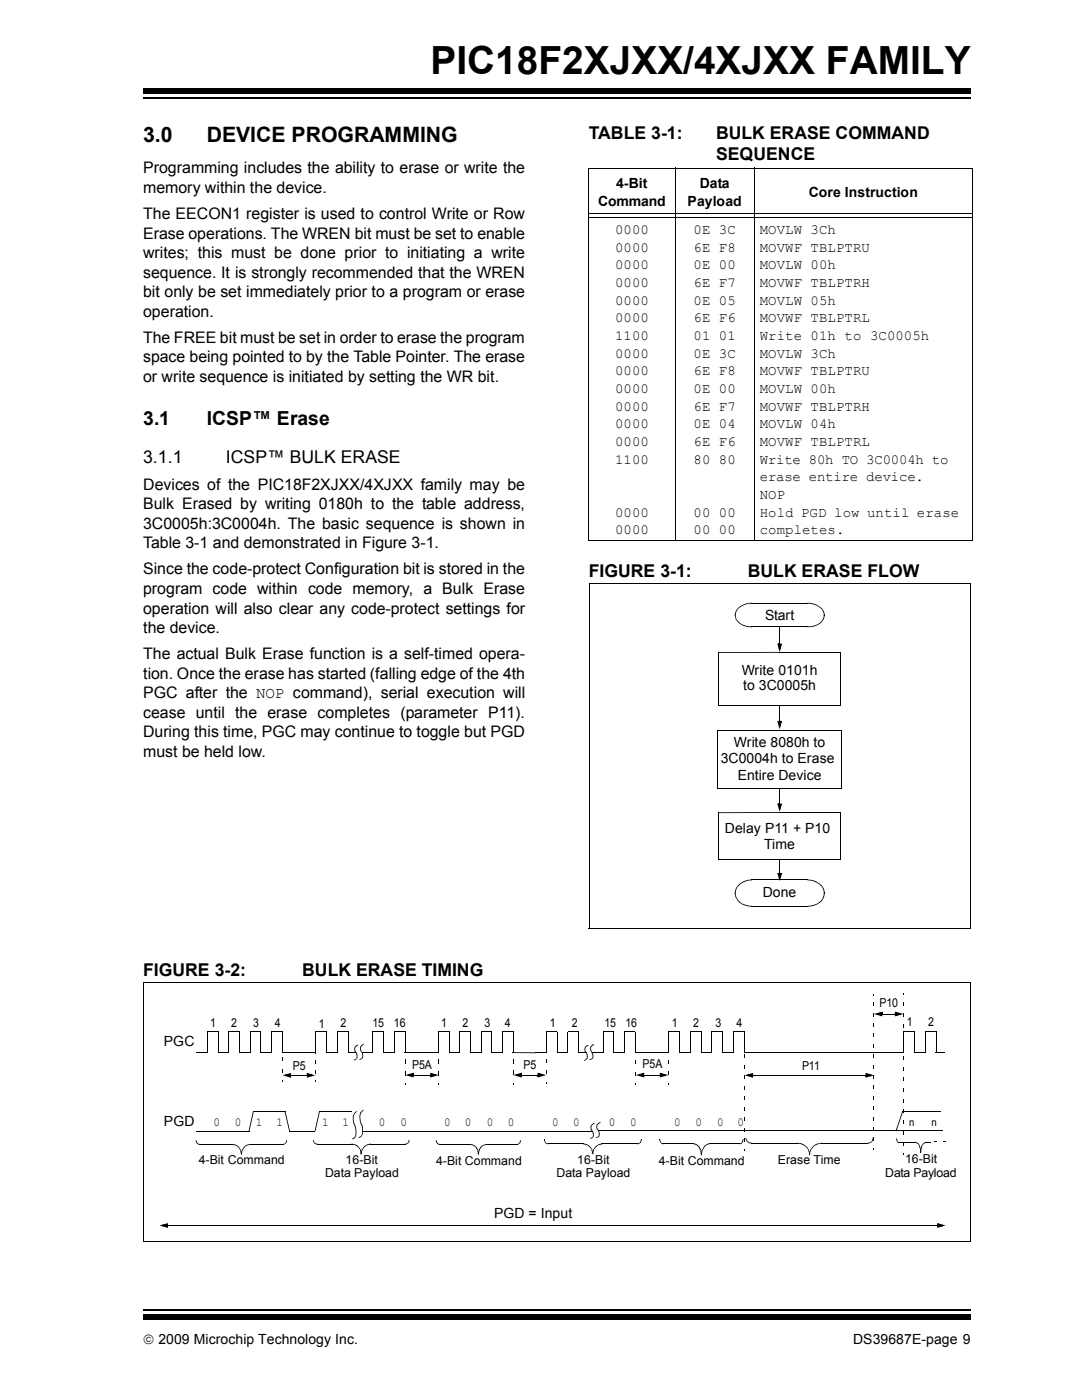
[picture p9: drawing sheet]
<svg xmlns="http://www.w3.org/2000/svg" width="216mm" height="279mm" viewBox="0 0 216 279" stroke-linecap="round" stroke-linejoin="round" font-family="sans-serif">
<path d="M28.6 261.4h165.1" fill="none" stroke="#000" stroke-width=".34"/>
<path d="M28.6 262.4h165.1v1.1h-165.1z" fill="#000"/>
<path d="M28.6 17.3h165.1v3.8h-165.1z" fill="#fff"/>
<path d="M28.6 19.6h165.1" fill="none" stroke="#000" stroke-width=".34"/>
<g fill="#000">
<path d="M28.6 17.7h165.1v1.1h-165.1zM146.6 122.8l.2 .1zM147.2 121.4l1.5-.9 .1 .2-1.5 .8-.5 1.3h-.2l.3-1zM146.6 122.7l.2-.1zM146.6 122.7h.2l.1 .5h-.2zM146.7 123.2h.2l.1 .5h-.1zM148.7 120.5l.7-.2v.2l-.6 .2zM149.4 120.3h.6v.2h-.6zM150 120.3l.1 .2zM150 125l.1 .2zM146.9 123.7l.1-.1 .7 .8 .5 .3 1.8 .3v.2a3.5 3.5 0 0 1-3.1-1.5zM155.3 128.5h.3v.3h-.3z"/>
<path d="M155.1 128.5l.4 .1 .2 .9-.3 .1 .3-1 .3 .1-.4 .1v-.3h.4l-.4 1.6zM161 120.3l.1 .2zM161 125l.1 .2zM161.1 120.3a3.7 3.7 0 0 1 3.2 1.5l-.2 .1-.2-.4-.9-.6-1.2-.4h-.7zM161.1 125h.7v.2h-.7zM161.8 125l.6-.1 .1 .1-.7 .2zM164.1 121.9l.2-.1 .2 .5-.2 .1zM164.4 122.8l.1 .1zM164.4 122.6l.1 .1zM164.3 122.3h.2v.5h-.1zM164.4 122.7h.1a2.59 2.59 0 0 1-2 2.3l-.1-.1 1-.5 .5-.4 .4-.8zM155.3 143.9h.3v.3h-.3z"/>
<path d="M155.1 143.9l.4 .1 .2 .9-.3 .1 .3-1 .3 .1-.4 .1v-.3h.4l-.4 1.7zM146.6 178.3l.2 .1zM147.2 176.8l.9-.8 .6-.3 .1 .2-1.1 .6-.4 .3-.3 .5-.2 1h-.2a2.13 2.13 0 0 1 .6-1.5zM146.6 178.2l.2-.1zM146.6 178.2h.2l.1 .5-.2 .1zM146.7 178.8l.2-.1 .1 .6h-.1zM148.7 175.7l.7-.1v.1l-.6 .2zM149.4 175.6l.6-.1v.2h-.6zM150 175.5l.1 .2zM155.3 174.2h.3v.4h-.3zM155.3 160.4h.3v.3h-.3zM155.1 174.2l.4 .1 .2 .9-.3 .1 .3-1 .3 .1-.4 .2v-.4h.5l-.5 1.6z"/>
<path d="M155.1 160.4l.4 .1 .2 .8-.3 .1 .3-.9 .3 .1-.4 .1v-.3h.5l-.5 1.6zM161 175.5l.1 .2zM161.1 175.5a3.7 3.7 0 0 1 3.2 1.7l-.2 .1-.2-.5-1-.6-1.1-.5h-.7zM164.1 177.3l.2-.1 .2 .5-.2 .1zM164.4 178.3l.1 .1zM164.4 178.1l.1 .1zM164.3 177.7h.2v.6h-.1zM164.4 178.2h.1a2.66 2.66 0 0 1-2 2.5l-.1-.1 .5-.2 1-.7 .4-1zM150 180.8l.1 .1zM146.9 179.3l.1-.1 .7 .9 .5 .3 1.8 .4v.1a3.4 3.4 0 0 1-3.1-1.6zM161 180.8l.1 .1zM161.1 180.8l.7-.1v.2h-.7z"/>
<path d="M161.8 180.7l.6-.1 .1 .1-.7 .2zM174.2 198.3h.1v.4h-.1zM180.2 198.3h.2v.3h-.2zM57.7 214.3h.4v.3h-.4zM56.4 214.6l1.7-.5-.1 .4-.9 .3-.1-.4 1 .3-.1 .3-.2-.4h.4v.5zM61.2 214.1l1.7 .5-1.7 .5 .1-.4 .9-.3 .1 .4-1-.3 .1-.3 .2 .4h-.4zM61.2 214.6h.4v.3h-.4zM62.9 215.6h.2v.4h-.2zM62.9 213.6h.2v.7h-.2zM62.9 211.6h.2v.7h-.2zM62.9 210h.2v.4h-.2zM69.5 210h1.6v.2h-1.6z"/>
<path d="M80.8 216.2h.1v.3h-.1zM80.8 213.8h.1v.8h-.1zM80.8 211.5h.1v.8h-.1zM80.8 209.6h.1v.4h-.1zM82.2 214.3h.3v.3h-.3zM80.9 214.6l1.6-.5-.1 .4-.9 .2-.1-.3 1 .2-.1 .4-.1-.4h.3v.4zM85.9 214.1l1.6 .5-1.6 .4 .1-.4 .9-.2 .1 .3-1-.2 .1-.4 .1 .5h-.3zM85.9 214.6h.3v.2h-.3zM87.4 216.1h.2v.4h-.2zM87.4 213.8h.2v.8h-.2zM87.4 211.4h.2v.8h-.2zM87.4 209.5h.2v.4h-.2z"/>
<path d="M149.9 214.3h.4v.3h-.4zM148.6 214.6l1.7-.5-.1 .4-.9 .3-.1-.4 1 .3-.1 .3-.2-.4h.4v.5zM172.7 214.1l1.7 .5-1.7 .5 .1-.4 .9-.3 .1 .4-1-.3 .1-.3 .2 .4h-.4zM172.7 214.6h.4v.3h-.4zM174.2 218.8h.1v.6h-.1zM174.2 216.7h.1v.7h-.1zM174.2 214.6h.1v.7h-.1zM174.2 212.5h.1v.7h-.1zM174.2 210.5h.1v.6h-.1zM174.2 208.4h.1v.7h-.1zM174.2 206.3h.1v.7h-.1zM174.2 204.2h.1v.7h-.1z"/>
<path d="M174.2 202.2h.1v.6h-.1zM174.2 200.1h.1v.7h-.1zM175.7 202.1h.4v.3h-.4zM174.4 202.4l1.7-.5-.2 .4-.9 .2v-.3l.9 .3v.3l-.2-.4h.4v.4zM178.6 201.9l1.7 .5-1.7 .4 .1-.3 .9-.3 .1 .3-1-.2 .1-.4 .1 .5h-.3zM178.6 202.4h.3v.2h-.3zM180.2 217.2h.2v.7h-.2zM180.2 215.1h.2v.7h-.2zM180.2 212.9h.2v.7h-.2zM180.2 210.8h.2v.7h-.2zM180.2 208.6h.2v.8h-.2zM180.2 206.5h.2v.7h-.2z"/>
<path d="M180.2 204.4h.2v.7h-.2zM180.2 202.2h.2v.7h-.2zM180.2 200.1h.2v.7h-.2zM148.8 227.1h.1zM148.8 227.2h.1l.1 .4h-.2zM148.8 227.6l.2-.1 .3 .3-.2 .1zM149.9 228.1l.1 .1zM149.2 227.8l.7 .3v.1l-.8-.3zM159 228.1v.1zM159 228.1a2.62 2.62 0 0 1 2.4 1.4l-.2 .1-.4-.8-.8-.4-1-.2zM161.2 229.6l.2-.1 .2 .5h-.2zM161.5 230.4l.1 .1z"/>
<path d="M162.2 228.7l.9-.5v.2l-.8 .4-.2 .4-.3 .4-.2 .8h-.1l.1-.9zM161.4 230h.2v.4h-.1zM163.1 228.2l.4-.1 .1 .2-.5 .1zM163.5 228.1h.5v.1l-.5 .1zM164 228.1l.1 .1zM173.1 228.1l.1 .1zM173.1 228.1l.5-.1v.1l-.4 .1zM173.5 228l.4-.2v.1l-.3 .2zM174.2 229.1h.1v.4h-.1zM174.2 227h.1v.7h-.1zM174.2 225h.1v.7h-.1zM174.2 222.9h.1v.7h-.1z"/>
<path d="M174.2 220.8h.1v.7h-.1zM174.1 227.1l.2 .1zM174.1 227.2h.2l-.1 .4-.3 .3v-.1zM180 221.8h.2l-1.3 4-.2-.1zM180.2 230.1h.2v.3h-.2zM180.2 227.9h.2v.7h-.2zM180.2 225.8h.2v.7h-.2zM180.2 223.6h.2v.7h-.2zM180.2 221.5h.2v.7h-.2zM180.2 219.3h.2v.8h-.2zM33.2 244.3h.3v.3h-.3zM31.8 244.6l1.7-.5-.1 .4-.9 .2-.1-.3 1 .3-.1 .3-.1-.4h.3v.4z"/>
<path d="M187 244.1l1.7 .5-1.7 .4 .1-.3 .9-.3 .1 .3-1-.2 .1-.3 .1 .4h-.3zM187 244.6h.3v.2h-.3z"/>
</g>
<g fill="none" stroke="#000" stroke-width=".2">
<path d="M117.4 33.5h76.7M117.5 33.6v74.3M134.7 33.4v74.6M150.5 33.4v74.6M194 33.6v74.3M117.6 42.6h76.3M117.6 43.5h76.3M117.4 108h76.7M117.6 116.4v68.9M117.6 116.5h76.1M193.6 116.5v68.9M143.4 130.1v10.7"/>
<path d="M149.9 120.4h11.3M149.9 125.1h11.3M155.6 130.2h12.3M155.6 125.2v3.3M167.8 130.2v10.7M143.2 157.4h24.7M143.3 145.7v11.7M143.3 145.8h24.7M143.3 140.8h24.5M155.6 140.8v3.1M155.6 157.3v3.1M167.9 145.8v11.7"/>
<path d="M143.3 171.5h24.5M143.4 162.1v9.4M149.9 175.6h11.3M155.6 162.2h12.3M155.6 171.5v2.8M167.8 162.2v9.4M117.5 185.3h76.1M149.9 180.9h11.3M39.2 210.1h2.2v-4.2h2.1v4.2h2.1v-4.2h2.2v4.2h2.1v-4.2h2.2v4.2h2.1v-4.2h2.1v4.2h6.7v-4.2h2.2v4.2h2.2v-4.2h2.1v4.2M58.1 214.6h3.1M72.3 210.1h2.1v-4.2h2.2v4.2h2.1v-4.2h2.2v4.2M80.8 210.1h6.7v-4.2h2.1v4.2"/>
<path d="M82.5 214.6h3.4M89.6 210.1h2.1v-4.2h2.2v4.2M148.5 210.1h31.8v-4.2h2.2v4.2h2.2v-4.2h2.1v4.2M150.3 214.6h22.4M176.1 202.4h2.5M57.8 225.7h5M71.1 225.7h47.1M149.8 228.1h9.3M164 228.1h9.2M180.1 221.8h7.7M33.5 244.6h153.5"/>
</g>
<path d="M143.4 130.2h12.2M143.4 162.2h12.2" fill="none" stroke="#000" stroke-width=".21"/>
<g fill="#000">
<path d="M155.3 128.6h.5l-.2 .9zM155.3 144h.5l-.2 .9zM155.3 174.4h.5l-.2 .8zM155.3 160.5h.5l-.2 .9zM57 214.6l.9-.3v.6zM61.4 214.3l.9 .3-.9 .3zM81.5 214.6l.9-.3v.5zM86 214.3l.9 .3-.9 .2zM149.2 214.6l.9-.3v.6zM172.9 214.3l.9 .3-.9 .3zM175 202.4l.9-.3v.5zM178.7 202.1l.9 .3-.9 .2z"/>
<path d="M32.5 244.6l.9-.3v.5zM187.2 244.3l.8 .3-.8 .2z"/>
</g>
<path d="M71 222.1h.9a3.2 3.2 0 0 0 .4 2.5v1.7l-.2 .4-.4 .3h-.9a3.3 3.3 0 0 0-.2-3 1.83 1.83 0 0 1 .4-1.9z" fill-rule="evenodd" fill="#fff"/>
<path d="M50.5 221.8l.1 .1-.9 4-.1-.1zM56.8 221.9h.2l.9 3.8-.2 .1zM70.2 227.2l.2 .1zM70.3 227.2l.3-.2 .1 .2-.3 .1zM70.8 226.8l.1 .2-.2 .2-.1-.2zM71.2 221.8v.1zM70.8 222l.4-.2v.1l-.3 .2-.3 .5 .1 1.6a3.5 3.5 0 0 1 .2 2.8l-.1-.2 .2-.3-.1-1.4a3.2 3.2 0 0 1-.2-2.9zM71.5 227l.2 .1zM71.6 226.9l.3-.1 .1 .2-.3 .1zM72.1 226.6l.1 .1-.2 .3-.1-.2zM72.5 221.5l.1 .1zM72.2 221.7l.3-.2 .1 .1-.5 .5-.2 .7 .2 1.4a3.1 3.1 0 0 1 .1 2.5l-.1-.1 .2-.3-.1-1.5a3.6 3.6 0 0 1-.3-2.8z" fill="#000"/>
<path d="M39.1 225.7h10.6M50.6 221.8h6.5" fill="none" stroke="#000" stroke-width=".2"/>
<path d="M71 208.9l.2-.2h.8a1.48 1.48 0 0 0 .3 1.4l.1 .5-.3 .7-.3 .1h-.7a1.33 1.33 0 0 0-.2-1.7l-.1-.3z" fill-rule="evenodd" fill="#fff"/>
<path d="M70.6 211.5l.1 .1zM70.7 211.5l.2-.1v.2h-.2zM70.9 211.4l.1-.1 .1 .1-.2 .2zM71.4 208.5l.1 .2zM70.8 208.9l.6-.4v.2l-.5 .3v.7a1.41 1.41 0 0 1 .2 1.7l.1-.9-.4-.6a1.06 1.06 0 0 1 0-1zM71.7 211.3l.1 .2zM71.8 211.3h.2l.1 .1-.3 .1zM72 211.3l.1-.1 .1 .1-.1 .1zM72.5 208.3l.1 .2zM72.2 208.5l.3-.2 .1 .2-.6 .5 .1 .6a1.29 1.29 0 0 1 .1 1.7l.1-1.1a1.14 1.14 0 0 1-.1-1.7z" fill="#000"/>
<path d="M98.1 210.1h2.2v-4.2h2.1v4.2M98.2 210.1v-4.2h-2.1v4.2h-2.2M115.4 210.1v-4.2h-2.1v4.2h-2.1v-4.2h-2.1v4.2h-2.2M126.8 210.1v-4.2h-2.2v4.2h-2.1v-4.2h-2.1v4.2h-2.2" fill="none" stroke="#000" stroke-width=".2"/>
<path d="M116.9 208.9l.2-.1h.8a1.92 1.92 0 0 0 .4 1.6l-.1 .7-.4 .4h-.8a1.33 1.33 0 0 0-.2-1.7l-.1-.4z" fill-rule="evenodd" fill="#fff"/>
<g fill="#000">
<path d="M56.2 215.6h.2v.4h-.2zM56.2 213.3h.2v.8h-.2zM56.2 211h.2v.7h-.2zM56.2 209.1h.2v.3h-.2zM102.3 216.1h.2v.3h-.2zM102.3 213.7h.2v.8h-.2zM102.3 211.4h.2v.8h-.2zM102.3 209.5h.2v.4h-.2zM102.3 210l.1 .2zM103.8 214.3h.3v.3h-.3zM102.4 214.6l1.7-.5-.1 .4-.9 .2-.1-.3 1 .2-.1 .4-.1-.4h.3v.4zM106.9 210l.1 .2z"/>
<path d="M107.3 214.1l1.7 .5-1.7 .4 .1-.4 .9-.2 .1 .3-1-.2 .1-.4 .1 .5h-.3zM107.3 214.6h.3v.2h-.3zM108.9 216h.2v.3h-.2zM108.9 213.6h.2v.8h-.2zM108.9 211.3h.2v.8h-.2zM108.9 209.4h.2v.3h-.2zM115.4 210h1.7v.2h-1.7zM116.5 211.5l.1 .2zM116.6 211.5h.2v.1l-.2 .1zM116.8 211.5l.1-.2 .2 .2-.2 .1zM117.3 208.5l.1 .2zM116.8 208.9l.5-.4v.2l-.5 .5 .1 .7a1.22 1.22 0 0 1 .2 1.6l-.2-.2 .2-.1v-.6l-.3-.6a1.06 1.06 0 0 1 0-1.1z"/>
<path d="M117.6 211.4l.2 .2zM117.7 211.4l.2-.1 .1 .2-.2 .1zM117.9 211.3l.2-.1 .1 .1-.2 .2zM118.4 208.4l.2 .1zM118.2 208.5l.2-.1 .1 .1-.6 .5 .1 .6a1.54 1.54 0 0 1 .2 1.7l-.1-.1 .1-.2v-.7l-.2-.3a1 1 0 0 1 .2-1.5zM126.7 216.3h.2v.3h-.2zM126.7 213.9h.2v.8h-.2zM126.7 211.6h.2v.8h-.2zM126.7 209.7h.2v.3h-.2zM128.2 214.3h.4v.3h-.4zM126.9 214.6l1.7-.5-.2 .4-.9 .2v-.3l.9 .2v.4l-.2-.4h.4v.4zM131.7 214.1l1.6 .5-1.6 .4 .1-.4 .9-.2 .1 .3-1-.2 .1-.4 .1 .5h-.3z"/>
<path d="M131.7 214.6h.3v.2h-.3zM133.4 216.2h.2v.3h-.2zM133.4 213.8h.2v.8h-.2zM133.4 211.5h.2v.8h-.2zM133.4 209.6h.2v.3h-.2zM148.5 218.8h.1v.7h-.1zM148.5 216.7h.1v.7h-.1zM148.5 214.6h.1v.7h-.1zM148.5 212.5h.1v.7h-.1zM148.5 210.4h.1v.7h-.1zM148.5 208.7h.1v.3h-.1zM186.7 210h1.9v.2h-1.9z"/>
<path d="M148.5 229.2h.1v.4h-.1zM148.5 227.1h.1v.8h-.1zM148.5 225.1h.1v.7h-.1zM148.5 223h.1v.7h-.1zM148.5 220.9h.1v.7h-.1z"/>
</g>
<path d="M103.1 214.6l.9-.3v.5zM107.4 214.3l.9 .3-.9 .2zM127.5 214.6l.9-.3v.5zM131.8 214.3l.9 .3-.9 .2z" fill="#000"/>
<path d="M104.1 214.6h3.2M126.8 210.1h6.7v-4.3h2.1v4.3h2.2v-4.3h2.1v4.3M128.6 214.6h3.1M139.9 210.1h2.1v-4.2h2.2v4.2M144.3 210.1h2.1v-4.3h2.1v4.3" fill="none" stroke="#000" stroke-width=".2"/>
<path d="M102.4 210.1h4.5" fill="none" stroke="#000" stroke-width=".21"/>
<path d="M118.1 224.5l.3-.2 .7 .1a1.33 1.33 0 0 0 .4 1.3v1l-.5 .3h-.8a1.21 1.21 0 0 0-.2-1.6v-.7z" fill-rule="evenodd" fill="#fff"/>
<g fill="#000">
<path d="M39 227.6l.2-.1zM39 227.6h.2l.1 .3h-.2zM39.1 227.9h.2l.1 .2-.2 .1zM39.9 228.3l.1 .2zM39.2 228.2l.2-.1 .5 .2v.2zM46.4 228.3l-.1 .2zM46.4 228.3l.7 .1 .6 .5-.1 .1-.5-.4-.7-.1zM47.6 229l.1-.1 .4 .7h-.2zM48.1 230.3l.2 .1zM48.6 228.9l.3-.2 .1 .1-.6 .8-.1 .7h-.2l.1-.7zM47.9 229.6h.2l.2 .7h-.2zM48.9 228.7l.3-.3 .1 .2-.3 .2z"/>
<path d="M49.2 228.4l.7-.1 .1 .2-.7 .1zM49.9 228.3l.1 .2zM56.3 228.3l.2 .2zM56.4 228.3l.3-.1 .1 .2-.3 .1zM56.7 228.3l.2-.2 .1 .1-.2 .2zM57.1 227.5l.2 .1zM57.1 227.6h.2l-.3 .6-.1-.1zM62.4 227.5h.2zM62.4 227.6h.2l.1 .3h-.2zM62.5 227.9l.2-.1 .1 .3h-.1zM63.4 228.3v.1zM62.8 228.1l.6 .2-.1 .1-.6-.2z"/>
<path d="M70.1 228.2v.2zM70.2 228.2l.8 .2 .6 .5-.1 .1-.6-.4-.7-.2zM71.5 229l.1-.1 .4 .6h-.2zM72 230.3l.1 .1zM72.6 228.9l.3-.3 .1 .1-.7 .8-.2 .8h-.1l.1-.8zM71.8 229.5h.2l.1 .8h-.1zM72 230.3h.1zM72.9 228.6l.3-.2v.2l-.3 .1zM73.2 228.4l.8-.2v.2l-.8 .2zM74 228.2l.1 .2zM80.7 228.3l.2 .1zM80.8 228.3l.4-.1v.2h-.3z"/>
<path d="M81.1 228.2l.3-.1v.1l-.2 .2zM81.5 227.5l.2 .1zM81.5 227.6h.2l-.3 .6v-.1zM87 227.6l.1-.1zM87 227.6h.1l.1 .3h-.2zM87 227.9h.2l.1 .2-.1 .1zM87.7 228.3l.1 .2zM87.8 228.3v.2zM87.2 228.2l.1-.1 .5 .2v.2zM93.8 228.3l-.1 .2zM93.9 228.3l.6 .1 .6 .5-.1 .1-.6-.4-.6-.1zM94.9 229l.2-.1 .3 .7h-.2z"/>
<path d="M95.4 230.3l.1 .1zM95.8 228.9l.3-.2 .2 .1-.6 .8-.2 .7h-.1l.1-.8zM95.2 229.6h.2l.1 .7h-.1zM96.1 228.7l.4-.3v.2l-.3 .2zM96.5 228.4l.6-.1 .1 .2-.7 .1zM97.1 228.3l.1 .2zM103.1 228.3l.1 .2zM103.2 228.3l.2-.1 .1 .2-.3 .1zM103.4 228.3l.2-.2 .1 .1-.2 .2zM103.8 227.5l.2 .1zM103.8 227.6h.2l-.3 .6-.1-.1zM108.5 227.4l.2 .1z"/>
<path d="M108.5 227.5h.2l.1 .3h-.2zM108.6 227.8h.2l.1 .2-.1 .1zM109.3 228.2l.1 .2zM109.4 228.2l.1 .2zM108.8 228.1l.1-.1 .5 .2v.2l-.3-.1zM116.3 228.2v.2zM116.4 228.2l.8 .2 .6 .4-.1 .2-.6-.5-.7-.1zM117.7 227.1l.1 .2zM117.7 228.9l.1-.1 .4 .7h-.2zM117.8 227.1l.2-.1 .1 .2-.3 .1zM118.2 230.2l.2 .1zM118.8 228.8l.3-.2 .1 .1-.7 .8-.1 .8-.2-.1 .1-.7z"/>
<path d="M118 229.5h.2l.2 .7-.2 .1zM118 227l.2-.1 .1 .1-.2 .2zM118.2 230.3h.2zM118.5 224.1l.2 .2zM118.1 224.4l.4-.3 .1 .2-.5 .3-.1 .7a1.69 1.69 0 0 1 .4 1.6l-.2 .1v-.1l.1-.1v-.4l-.4-1-.1-.5zM118.9 227l.1 .1zM119.1 228.6l.3-.2 .1 .1-.3 .2zM119 227l.2-.1v.1l-.2 .1zM119.2 226.9l.1-.1 .1 .1-.2 .1zM119.4 228.4l.8-.2v.2l-.7 .1zM119.7 224l.1 .1zM119.4 224.1l.3-.1 .1 .1-.6 .5v.6l.4 .6 .1 .5-.1 .5-.1 .1-.2-.1 .2-.2-.1-.9a1.05 1.05 0 0 1 0-1.6z"/>
<path d="M120.2 228.2l.1 .2zM127.1 228.2l.1 .2zM127 228.2l.2 .2zM127.1 228.2l.3-.1 .1 .2-.3 .1zM127.4 228.2l.2-.2 .1 .1-.2 .2zM127.8 227.4l.2 .1zM127.8 227.5h.2v.4l-.3 .2-.1-.1 .2-.2zM131.6 227.3l.1 .1zM131.6 227.4h.1l.1 .3h-.2zM131.6 227.7h.2l.2 .3-.2 .1zM132.3 228.2l.1 .2zM132.4 228.2l.1 .2z"/>
<path d="M131.9 228l.5 .2v.2l-.6-.3zM138.3 228.2v.2zM138.3 228.2l.7 .2 .6 .5-.2 .1-.5-.5-.6-.1zM139.4 229l.2-.1 .3 .7h-.2zM139.9 230.4l.1 .2zM140.6 228.6l.3-.2 .1 .1-.5 .5-.3 .6-.2 .9-.1-.1a2.67 2.67 0 0 1 .7-1.8zM139.7 229.6h.2l.1 .8-.1 .1zM139.9 230.5h.1zM140.9 228.4l.4-.2v.2l-.3 .1zM141.3 228.2h.3v.2h-.3zM141.6 228.2l.1 .2zM147.6 228.2l.1 .2z"/>
<path d="M147.5 228.2l.1 .2zM147.6 228.2l.3-.1v.2l-.3 .1zM147.9 228.1l.1-.1 .1 .1-.2 .2zM148.2 227.3l.2 .1zM148.2 227.4h.2l-.3 .7-.1-.1zM178.8 227.2l.2-.1zM178.8 227.3l.2-.1 .1 .6-.2 .1zM178.9 227.9l.2-.1 .1 .1-.1 .1zM179.2 227.9l.1 .2zM179.4 227.9v.2zM179.2 227.9h.2l-.1 .2-.2-.1zM182.8 227.9v.2z"/>
<path d="M182.8 227.9l.4 .2 .3 .5h-.2l-.2-.4-.3-.1zM183.3 228.6h.2l.2 .6h-.1zM183.6 230l.2 .1zM183.9 228.6h.2l-.3 1.4h-.2zM183.6 229.2h.1l.1 .8h-.2zM184.2 228.1l.2 .1-.3 .4-.2-.1zM184.2 228.1l.4-.2 .1 .2-.4 .2zM184.6 227.9l.2 .2zM188.1 227.9l.1 .2zM188 227.9l.2 .2zM188.1 227.9h.2v.2h-.1zM188.4 227.8l.1 .1-.2 .2v-.2z"/>
<path d="M188.5 227.1l.1 .2zM188.5 227.2l.1 .1-.1 .6-.2-.1z"/>
</g>
<g fill="none" stroke="#000" stroke-width=".2">
<path d="M39.8 228.4h6.6M49.9 228.4h6.6M63.2 228.4h7.1M73.9 228.4h7M87.8 228.4h6.1M97 228.4h6.3M109.4 228.3h7.1M119.3 225.7h68.7M120.1 228.3h7M132.4 228.3h6M141.5 228.3h6.1M179.3 228h3.5"/>
<path d="M184.6 228h3.5"/>
</g>
<g fill="#fff">
<path d="M185.8 226.9h4.1v1.3h-4.1z"/>
<path d="M185.8 226.8h4.1v.2h-4.1z"/>
<path d="M189.8 226.9h.1v1.4h-.1z"/>
<path d="M185.7 228.1h4.2v.2h-4.2z"/>
<path d="M185.7 226.8h.2v1.4h-.2z"/>
</g>
<path d="M63.7 221.8h.1l-.9 4-.1-.1zM186.4 227.8l.1 .1zM186.5 227.8h.4v.1h-.4zM188.2 227.8l.1 .1zM188.3 227.8h.4v.1h-.4z" fill="#000"/>
<path d="M28.7 196.1h165M28.7 196v51.7M193.6 196.1v51.7M63.8 221.8h6.4M28.6 247.7h165" fill="none" stroke="#000" stroke-width=".2"/>
<text font-size="7.7" x="85.9" y="14.7">PIC18F2XJXX/4XJXX FAMILY</text>
<g font-size="4.2">
<text x="28.6" y="28.3">3.0</text>
<text x="41.3" y="28.3">DEVICE PROGRAMMING</text>
</g>
<g font-size="3.9">
<text x="28.6" y="84.8">3.1</text>
<text x="41.3" y="84.8">ICSP™ Erase</text>
</g>
<g font-size="3.5">
<text x="117.5" y="27.7">TABLE 3-1:</text>
<text x="142.9" y="27.7">BULK ERASE COMMAND</text>
<text x="142.9" y="32">SEQUENCE</text>
<text x="28.6" y="92.3">3.1.1</text>
<text x="45.1" y="92.3">ICSP™ BULK ERASE</text>
<text x="117.5" y="115.2">FIGURE 3-1:</text>
<text x="149.2" y="115.2">BULK ERASE FLOW</text>
<text x="28.6" y="194.8">FIGURE 3-2:</text>
<text x="60.3" y="194.8">BULK ERASE TIMING</text>
</g>
<g font-size="3.2">
<text x="28.6" y="34.6">Programming includes the ability to erase or write the</text>
<text x="28.6" y="38.5">memory within the device.</text>
<text x="28.6" y="43.7">The EECON1 register is used to control Write or Row</text>
<text x="28.6" y="47.6">Erase operations. The WREN bit must be set to enable</text>
<text x="28.6" y="51.5">writes; this must be done prior to initiating a write</text>
<text x="28.6" y="55.4">sequence. It is strongly recommended that the WREN</text>
<text x="28.6" y="59.3">bit only be set immediately prior to a program or erase</text>
<text x="28.6" y="63.2">operation.</text>
<text x="28.6" y="68.5">The FREE bit must be set in order to erase the program</text>
<text x="28.6" y="72.3">space being pointed to by the Table Pointer. The erase</text>
<text x="28.6" y="76.2">or write sequence is initiated by setting the WR bit.</text>
<text x="28.6" y="97.7">Devices of the PIC18F2XJXX/4XJXX family may be</text>
<text x="28.6" y="101.6">Bulk Erased by writing 0180h to the table address,</text>
<text x="28.6" y="105.5">3C0005h:3C0004h. The basic sequence is shown in</text>
<text x="28.6" y="109.4">Table 3-1 and demonstrated in Figure 3-1.</text>
<text x="28.6" y="114.7">Since the code-protect Configuration bit is stored in the</text>
<text x="28.6" y="118.5">program code within code memory, a Bulk Erase</text>
<text x="28.6" y="122.4">operation will also clear any code-protect settings for</text>
<text x="28.6" y="126.3">the device.</text>
<text x="28.6" y="131.6">The actual Bulk Erase function is a self-timed opera-</text>
<text x="28.6" y="135.5">tion. Once the erase has started (falling edge of the 4th</text>
<text x="28.6" y="139.4">PGC after the NOP command), serial execution will</text>
<text x="28.6" y="143.2">cease until the erase completes (parameter P11).</text>
<text x="28.6" y="147.1">During this time, PGC may continue to toggle but PGD</text>
<text x="28.6" y="151">must be held low.</text>
</g>
<g font-size="2.8">
<text x="119.4" y="41">Command</text>
<text x="122.9" y="37.5">4-Bit</text>
<text x="137.2" y="41">Payload</text>
<text x="139.6" y="37.5">Data</text>
<text x="161.4" y="39.3">Core Instruction</text>
<text x="122.7" y="46.7">0000</text>
<text x="138.4" y="46.7">0E 3C</text>
<text x="151.6" y="46.7">MOVLW 3Ch</text>
<text x="122.7" y="50.2">0000</text>
<text x="122.7" y="53.7">0000</text>
<text x="138.4" y="50.2">6E F8</text>
<text x="138.4" y="53.7">0E 00</text>
<text x="151.6" y="50.2">MOVWF TBLPTRU</text>
<text x="151.6" y="53.7">MOVLW 00h</text>
<text x="122.7" y="57.3">0000</text>
<text x="138.4" y="57.3">6E F7</text>
<text x="151.6" y="57.3">MOVWF TBLPTRH</text>
<text x="122.7" y="60.8">0000</text>
<text x="122.7" y="64.3">0000</text>
<text x="138.4" y="60.8">0E 05</text>
<text x="138.4" y="64.3">6E F6</text>
<text x="151.6" y="60.8">MOVLW 05h</text>
<text x="151.6" y="64.3">MOVWF TBLPTRL</text>
<text x="122.7" y="67.9">1100</text>
<text x="122.7" y="71.4">0000</text>
<text x="138.4" y="67.9">01 01</text>
<text x="138.4" y="71.4">0E 3C</text>
<text x="151.6" y="67.9">Write 01h to 3C0005h</text>
<text x="151.6" y="71.4">MOVLW 3Ch</text>
<text x="122.7" y="74.9">0000</text>
<text x="138.4" y="74.9">6E F8</text>
<text x="151.6" y="74.9">MOVWF TBLPTRU</text>
<text x="122.7" y="78.5">0000</text>
<text x="122.7" y="82">0000</text>
<text x="138.4" y="78.5">0E 00</text>
<text x="138.4" y="82">6E F7</text>
<text x="151.6" y="78.5">MOVLW 00h</text>
<text x="151.6" y="82">MOVWF TBLPTRH</text>
<text x="122.7" y="85.5">0000</text>
<text x="122.7" y="89">0000</text>
<text x="138.4" y="85.5">0E 04</text>
<text x="138.4" y="89">6E F6</text>
<text x="151.6" y="85.5">MOVLW 04h</text>
<text x="151.6" y="89">MOVWF TBLPTRL</text>
<text x="122.7" y="92.6">1100</text>
<text x="138.4" y="92.6">80 80</text>
<text x="151.6" y="92.6">Write 80h TO 3C0004h to</text>
<text x="151.6" y="96.1">erase entire device.</text>
<text x="151.6" y="99.6">NOP</text>
<text x="122.7" y="103.1">0000</text>
<text x="122.7" y="106.7">0000</text>
<text x="138.4" y="103.1">00 00</text>
<text x="138.4" y="106.7">00 00</text>
<text x="151.6" y="103.1">Hold PGD low until erase</text>
<text x="151.6" y="106.7">completes.</text>
<text x="152.7" y="123.8">Start</text>
<text x="148" y="134.6">Write 0101h</text>
<text x="148.3" y="137.8">to 3C0005h</text>
<text x="146.4" y="149">Write 8080h to</text>
<text x="143.8" y="152.2">3C0004h to Erase</text>
<text x="147.2" y="155.7">Entire Device</text>
<text x="144.7" y="166.2">Delay P11 + P10</text>
<text x="152.5" y="169.4">Time</text>
<text x="152.2" y="179">Done</text>
<text x="32.7" y="208.8">PGC</text>
<text x="32.7" y="224.7">PGD</text>
<text x="98.6" y="243.1">PGD = Input</text>
<text x="28.6" y="268.2">© 2009 Microchip Technology Inc.</text>
<text x="170.2" y="268.2">DS39687E-page 9</text>
</g>
<g font-size="2.5">
<text x="175.5" y="201">P10</text>
<text x="41.9" y="204.9">1</text>
<text x="46.1" y="204.9">2</text>
<text x="50.5" y="204.9">3</text>
<text x="54.8" y="204.9">4</text>
<text x="63.6" y="205.1">1</text>
<text x="67.9" y="204.9">2</text>
<text x="74.3" y="204.9">15</text>
<text x="78.6" y="204.9">16</text>
<text x="88.1" y="205">1</text>
<text x="92.3" y="205">2</text>
<text x="96.7" y="205">3</text>
<text x="100.8" y="205">4</text>
<text x="109.7" y="205">1</text>
<text x="114.1" y="205">2</text>
<text x="120.6" y="205">15</text>
<text x="124.8" y="205">16</text>
<text x="134" y="205">1</text>
<text x="138.3" y="205">2</text>
<text x="142.7" y="205">3</text>
<text x="147" y="205">4</text>
<text x="180.9" y="204.7">1</text>
<text x="185.2" y="204.7">2</text>
<text x="58.5" y="213.5">P5</text>
<text x="82.3" y="213.3">P5A</text>
<text x="104.5" y="213.3">P5</text>
<text x="128.2" y="213.2">P5A</text>
<text x="160.1" y="213.6">P11</text>
<text x="42.6" y="224.8">0</text>
<text x="46.9" y="224.8">0</text>
<text x="51.1" y="224.8">1</text>
<text x="55.2" y="224.8">1</text>
<text x="64.3" y="224.7">1</text>
<text x="68.4" y="224.7">1</text>
<text x="75.6" y="224.8">0</text>
<text x="79.9" y="224.8">0</text>
<text x="88.6" y="224.8">0</text>
<text x="92.8" y="224.8">0</text>
<text x="97.2" y="224.8">0</text>
<text x="101.3" y="224.8">0</text>
<text x="110.2" y="224.8">0</text>
<text x="114.4" y="224.8">0</text>
<text x="121.5" y="224.8">0</text>
<text x="125.8" y="224.8">0</text>
<text x="134.5" y="224.8">0</text>
<text x="138.8" y="224.8">0</text>
<text x="143.1" y="224.8">0</text>
<text x="147.2" y="224.8">0</text>
<text x="39.7" y="232.3">4-Bit Command</text>
<text x="69" y="232.4">16-Bit</text>
<text x="87" y="232.4">4-Bit Command</text>
<text x="115.2" y="232.3">16-Bit</text>
<text x="131.4" y="232.4">4-Bit Command</text>
<text x="155.2" y="232.3">Erase Time</text>
<text x="180.6" y="232">16-Bit</text>
<text x="64.9" y="234.9">Data Payload</text>
<text x="111" y="234.8">Data Payload</text>
<text x="176.7" y="234.8">Data Payload</text>
</g>
<g font-size="2.1">
<text x="181.4" y="224.8">n</text>
<text x="185.9" y="224.8">n</text>
</g>
</svg>
